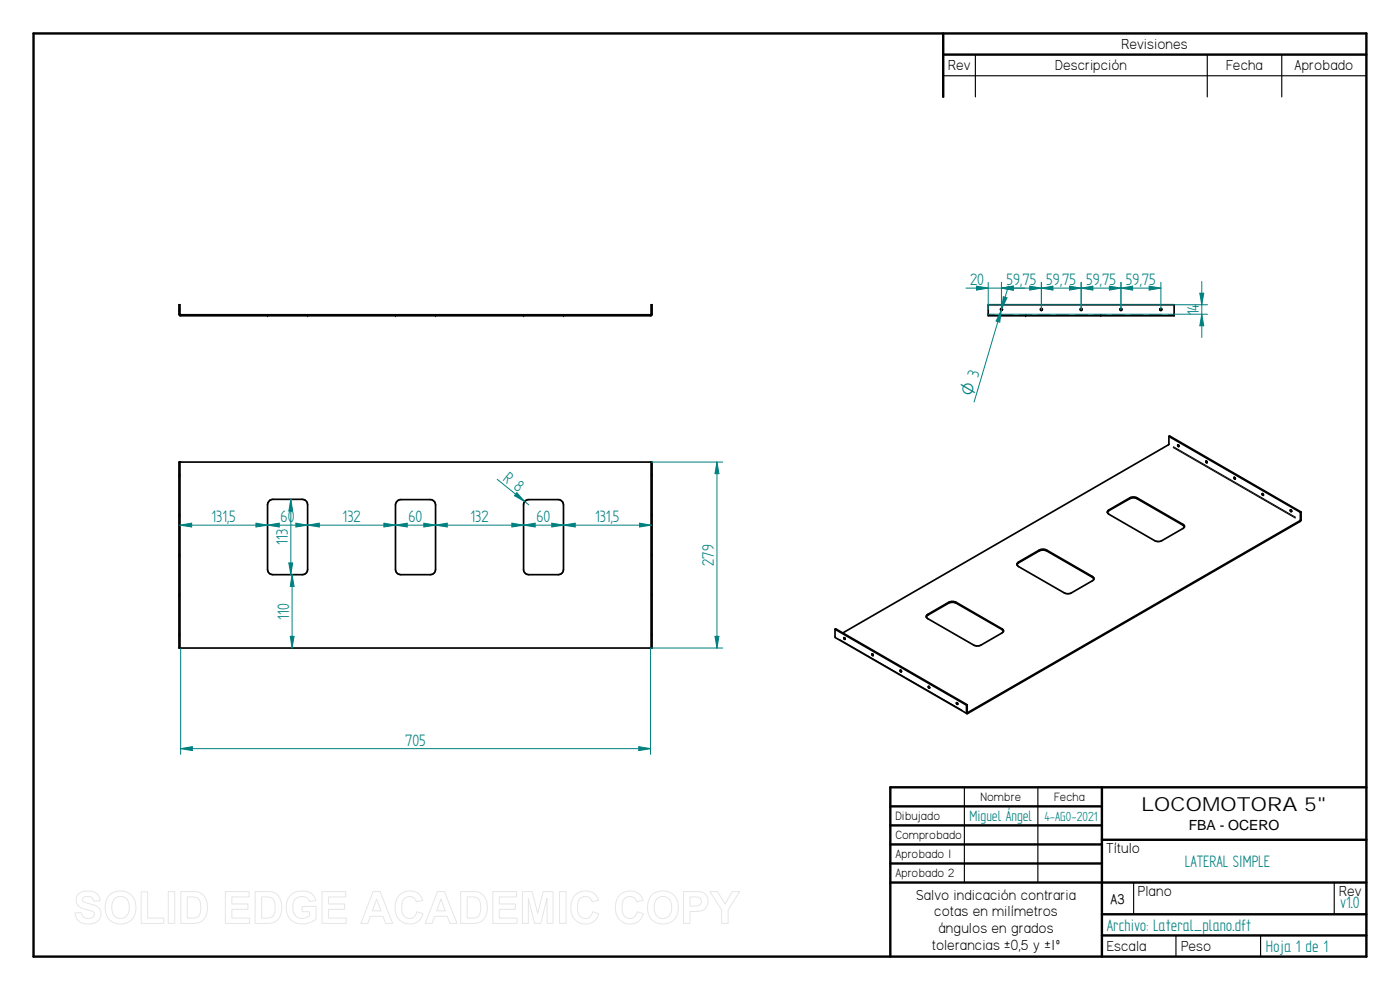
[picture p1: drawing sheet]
<svg xmlns="http://www.w3.org/2000/svg" width="420mm" height="297mm" viewBox="0 0 420 297" stroke-linecap="round" stroke-linejoin="round" font-family="sans-serif">
<g fill="none" stroke="#000" stroke-width=".72">
<path d="M10.1 10h400v277h-400zM283.1 10v19.1M283.1 16.4h127M330.7 236.2v50.8M410.1 236.2h-142.9v50.8M267.2 241.9h63.5M267.2 247.6h63.5M267.2 253.4h63.5M267.2 259.1h63.5M330.7 252h79.4M267.2 264.8h142.9M330.7 274.3h79.4"/>
<path d="M330.7 280.7h79.4"/>
</g>
<path d="M292.7 16.4v12.7M362.3 16.4v12.7M384.7 16.4v12.7M283.1 22.7h127M289.4 236.2v28.6M311.5 236.2v28.6M340.2 264.9v9.4M400.4 264.9v9.4M352.9 280.7v6.3M378.3 280.7v6.3" fill="none" stroke="#000" stroke-width=".34"/>
<g fill="none" stroke="#000" stroke-width=".3">
<path d="M53.7 93.2h.1M53.7 92.5h.1M53.9 93.2h.1M54 92.5h.1M80.3 94.7h.1M80.3 94.4v.2M92.3 94.7h.1M92.3 94.4v.2M118.7 94.7h.1M118.7 94.4v.2M130.7 94.7h.1M130.7 94.4v.2"/>
<path d="M157.1 94.7h.1M157.1 94.4v.2M169.1 94.7h.1M169.1 94.4v.2M195.4 92.5h.1M195.4 93.2h.1M195.6 93.2h.1M195.7 92.5h.1M296.6 94.4h1.8M300.3 94.4h3.7M305.9 94.4h3.7M307.8 94.7h.1"/>
<path d="M307.8 94.4v.2M311.5 94.4h3.7M317.1 94.4h3.6M322.7 94.4h3.6M328.2 94.4h3.7M330.4 94.7h.1M330.4 94.4v.2M333.8 94.4h3.7M339.4 94.4h3.7M345 94.4h3.6M350.6 94.4h1.8M352.1 134.3l36.6 21.1"/>
<path d="M352.2 134l36.6 21.2M53.7 142.9h.1M53.7 154.9h.1M53.7 142.3h.1M53.7 154.3h.1M53.9 142.9h.1M53.9 154.9h.1M54 142.3h.1M54 154.3h.1M195.4 142.3h.1M195.4 154.3h.1M195.4 142.9h.1"/>
<path d="M195.4 154.9h.1M195.6 142.9h.1M195.6 154.9h.1M195.7 142.3h.1M195.7 154.3h.1M332.8 153v.2M339 149.4v.2M341.3 149.4v.2M355 157.3v.3M53.7 166.8h.1M53.7 178.8h.1M53.7 166.2h.1"/>
<path d="M53.7 178.2h.1M53.9 166.8h.1M53.9 178.8h.1M54 166.2h.1M54 178.2h.1M195.4 166.2h.1M195.4 178.2h.1M195.4 166.8h.1M195.4 178.8h.1M195.6 166.8h.1M195.6 178.8h.1M195.7 166.2h.1"/>
<path d="M195.7 178.2h.1M305.6 168.7v.2M311.9 165.1v.2M314.1 165.1v.2M327.9 173v.2M53.7 190.7h.1M53.7 190.1h.1M53.9 190.7h.1M54 190.1h.1M195.4 190.1h.1M195.4 190.7h.1M195.6 190.7h.1"/>
<path d="M195.7 190.1h.1M252 191.9l36.7 21.2M278.5 184.3v.3M284.7 180.7v.3M287 180.7v.3M300.7 188.7v.2M290.3 213.7l.1 .1"/>
</g>
<g fill="none" stroke="#000" stroke-width=".51">
<path d="M53.7 91.4h.3v2.9l.2 .1h141l.2-.1v-2.9h.3v2.9l-.5 .4h-141l-.5-.4zM296.6 91.4h55.8v3.3h-55.8zM348.1 92.6h.5v.4h-.5zM53.7 138.6h142v55.8h-142zM54 138.6v55.8M195.4 138.6v55.8M350.8 130.9v2.3l-.2 .3-97.7 56.4M350.8 130.9l.2-.1 39.5 22.8M350.8 130.9l39.5 22.8M353.6 133.5l.3 .4M353.6 133.5h-.1v.3l.4 .1M362.1 138.3l.2 .4"/>
<path d="M362.1 138.3l-.2 .2v.2l.2 .2 .2-.2M81 150.1l.9-.3h8.8a1.61 1.61 0 0 1 1.6 1.6v19.5a1.55 1.55 0 0 1-1.5 1.5h-8.9a1.55 1.55 0 0 1-1.6-1.5v-19.5l.1-.5zM119 150.5l.8-.6h.5h8.8a1.61 1.61 0 0 1 1.6 1.6v19.4a1.55 1.55 0 0 1-1.5 1.5h-8.9a1.55 1.55 0 0 1-1.6-1.5v-19.4zM157.4 150.5l.8-.6h.5h8.8a1.61 1.61 0 0 1 1.6 1.6v19.4a1.55 1.55 0 0 1-1.5 1.5h-8.9a1.55 1.55 0 0 1-1.6-1.5v-19.4zM332.3 153.8l.5-.6 6.2-3.6 1.4-.2 .9 .2 13.7 8 .5 .5M332.5 153.2l6.5-3.8 .9-.3 1 .1 14.1 8.1 .5 .5v.3l-.5 .5-6.3 3.6-.9 .3-.9-.1-14.1-8.1-.5-.5zM370.5 143.3l.2 .3M370.5 143.3l-.1-.1v.4l.3 .2v-.2M379 148.1l.2 .4M379 148.1l-.3 .2 .1 .2h.4M387.4 153l.2 .4M387.4 153h-.1v.3l.3 .1"/>
<path d="M390.3 153.7v2.3l-.2 .3-99.7 57.5-.1-2.3M390.5 153.6v2.3l-.4 .6-99.7 57.6-.3-.1M390.5 153.6l-.2 .1M305.2 169.4l.4-.5 6.3-3.6 .8-.2h1l14.2 8.1 .4 .5M305.6 168.7l6.3-3.6 .8-.3 1 .1 14.2 8.1a.68 .68 0 0 1 .4 .6 .68 .68 0 0 1-.4 .6l-6.3 3.7-.9 .2h-.9l-14.2-8.1a.71 .71 0 0 1-.4-.7 .71 .71 0 0 1 .4-.6zM250.6 188.8l.1 2.5 39.4 22.8M250.6 188.8l39.5 22.8M250.6 188.8l.2-.1 39.5 22.8M253.4 191.3l.3 .4M253.4 191.3h-.1v.3l.3 .3 .1-.2M261.9 196.2l.2 .4M261.9 196.2l-.2 .1v.3h.4"/>
<path d="M278 185.1l.5-.5 6.2-3.6 .9-.3 .9 .1 14.2 8.1 .4 .5M278.2 184.5l6.5-3.8 .9-.2 .9 .1 14.2 8.1a.65 .65 0 0 1 .5 .6 .65 .65 0 0 1-.5 .6l-6.3 3.6-.8 .3-1-.1-14.1-8.1-.5-.5zM270.3 201.1l.2 .4M270.3 201.1h-.1v.3l.3 .1M278.8 206l.2 .3M278.8 206h-.2v.3h.4M287.2 210.9l.2 .3M287.2 210.9h-.2l.1 .3 .1 .1 .2-.1M290.1 211.6v2.4M290.3 211.5l-.2 .1"/>
<circle cx="300.5" cy="92.9" r=".31"/>
<circle cx="312.5" cy="92.9" r=".31"/>
<circle cx="324.5" cy="92.9" r=".31"/>
<circle cx="336.4" cy="92.9" r=".31"/>
</g>
<path d="M54.2 194.4v32M195.2 194.4v32M54.2 224.6l3.5-.6v1.2z" fill="none" stroke="#008080" stroke-width=".3"/>
<path d="M54.2 224.6l3.5-.6v1.2z" fill="#008080"/>
<path d="M191.7 224l3.5 .6-3.5 .6z" fill="none" stroke="#008080" stroke-width=".3"/>
<path d="M191.7 224l3.5 .6-3.5 .6z" fill="#008080"/>
<path d="M195.4 138.6h21.5M215.2 138.6l.6 3.5h-1.2zM195.4 194.4h21.5M54.2 224.6h141" fill="none" stroke="#008080" stroke-width=".3"/>
<path d="M215.2 138.6l.6 3.5h-1.2z" fill="#008080"/>
<path d="M214.6 190.9h1.2l-.6 3.5z" fill="none" stroke="#008080" stroke-width=".3"/>
<path d="M214.6 190.9h1.2l-.6 3.5z" fill="#008080"/>
<path d="M296.6 91.4h65.8M296.6 94.3h65.8M360.1 88h1.2l-.6 3.4zM215.2 138.6v55.8" fill="none" stroke="#008080" stroke-width=".3"/>
<path d="M360.1 88h1.2l-.6 3.4z" fill="#008080"/>
<path d="M360.7 94.3l.6 3.4h-1.2z" fill="none" stroke="#008080" stroke-width=".3"/>
<path d="M360.7 94.3l.6 3.4h-1.2z" fill="#008080"/>
<path d="M360.7 84.5v16.8M54 157.6l3.5-.6v1.1z" fill="none" stroke="#008080" stroke-width=".3"/>
<path d="M54 157.6l3.5-.6v1.1z" fill="#008080"/>
<path d="M76.8 157l3.5 .6-3.5 .5z" fill="none" stroke="#008080" stroke-width=".3"/>
<path d="M76.8 157l3.5 .6-3.5 .5z" fill="#008080"/>
<path d="M54 157.6h26.3M80.3 157.6l3.5-.6v1.1z" fill="none" stroke="#008080" stroke-width=".3"/>
<path d="M80.3 157.6l3.5-.6v1.1z" fill="#008080"/>
<path d="M88.8 157l3.5 .6-3.5 .5z" fill="none" stroke="#008080" stroke-width=".3"/>
<path d="M88.8 157l3.5 .6-3.5 .5z" fill="#008080"/>
<path d="M80.3 157.6h12M92.3 157.6l3.5-.6v1.1z" fill="none" stroke="#008080" stroke-width=".3"/>
<path d="M92.3 157.6l3.5-.6v1.1z" fill="#008080"/>
<path d="M115.2 157l3.5 .6-3.5 .5z" fill="none" stroke="#008080" stroke-width=".3"/>
<path d="M115.2 157l3.5 .6-3.5 .5z" fill="#008080"/>
<path d="M92.3 157.6h26.4M118.7 157.6l3.5-.6v1.1z" fill="none" stroke="#008080" stroke-width=".3"/>
<path d="M118.7 157.6l3.5-.6v1.1z" fill="#008080"/>
<path d="M127.2 157l3.5 .6-3.5 .5z" fill="none" stroke="#008080" stroke-width=".3"/>
<path d="M127.2 157l3.5 .6-3.5 .5z" fill="#008080"/>
<path d="M118.7 157.6h12M130.7 157.6l3.5-.6v1.1z" fill="none" stroke="#008080" stroke-width=".3"/>
<path d="M130.7 157.6l3.5-.6v1.1z" fill="#008080"/>
<path d="M153.6 157l3.5 .6-3.5 .5z" fill="none" stroke="#008080" stroke-width=".3"/>
<path d="M153.6 157l3.5 .6-3.5 .5z" fill="#008080"/>
<path d="M130.7 157.6h26.4M157.1 157.6l3.5-.6v1.1z" fill="none" stroke="#008080" stroke-width=".3"/>
<path d="M157.1 157.6l3.5-.6v1.1z" fill="#008080"/>
<path d="M165.6 157l3.5 .6-3.5 .5z" fill="none" stroke="#008080" stroke-width=".3"/>
<path d="M165.6 157l3.5 .6-3.5 .5z" fill="#008080"/>
<path d="M157.1 157.6h12M169.1 157.6l3.5-.6v1.1z" fill="none" stroke="#008080" stroke-width=".3"/>
<path d="M169.1 157.6l3.5-.6v1.1z" fill="#008080"/>
<path d="M191.9 157l3.5 .6-3.5 .5z" fill="none" stroke="#008080" stroke-width=".3"/>
<path d="M191.9 157l3.5 .6-3.5 .5z" fill="#008080"/>
<path d="M149.2 143.8l9.5 7.7M155.1 147.8l2.4 2.7-3.1-1.8zM169.1 157.6h26.3" fill="none" stroke="#008080" stroke-width=".3"/>
<path d="M155.1 147.8l2.4 2.7-3.1-1.8z" fill="#008080"/>
<path d="M87.3 149.8l.5 3.5h-1.1z" fill="none" stroke="#008080" stroke-width=".3"/>
<path d="M87.3 149.8l.5 3.5h-1.1z" fill="#008080"/>
<path d="M86.7 168.9h1.1l-.5 3.5z" fill="none" stroke="#008080" stroke-width=".3"/>
<path d="M86.7 168.9h1.1l-.5 3.5z" fill="#008080"/>
<path d="M87.3 149.8v22.6M87.1 190.9h1.2l-.6 3.5z" fill="none" stroke="#008080" stroke-width=".3"/>
<path d="M87.1 190.9h1.2l-.6 3.5z" fill="#008080"/>
<path d="M87.7 172.4l.6 3.5h-1.2z" fill="none" stroke="#008080" stroke-width=".3"/>
<path d="M87.7 172.4l.6 3.5h-1.2z" fill="#008080"/>
<path d="M301.1 89l1.1 .4-1.6 3.2zM302.6 85.9l-10.3 34.7M87.7 172.4v22" fill="none" stroke="#008080" stroke-width=".3"/>
<path d="M301.1 89l1.1 .4-1.6 3.2z" fill="#008080"/>
<path d="M300.5 93.1l-.5 3.5-1.1-.2z" fill="none" stroke="#008080" stroke-width=".3"/>
<path d="M300.5 93.1l-.5 3.5-1.1-.2z" fill="#008080"/>
<path d="M296.6 84.7v8.1M300.6 86.4l3.5-.5v1.1zM300.6 84.7v8.1" fill="none" stroke="#008080" stroke-width=".3"/>
<path d="M300.6 86.4l3.5-.5v1.1z" fill="#008080"/>
<path d="M293.1 85.9l3.5 .5-3.5 .6z" fill="none" stroke="#008080" stroke-width=".3"/>
<path d="M293.1 85.9l3.5 .5-3.5 .6z" fill="#008080"/>
<path d="M289.9 86.4h17.7M300.6 86.4l3.5-.5v1.1zM300.6 84.7v8.1M312.5 84.7v8.1" fill="none" stroke="#008080" stroke-width=".3"/>
<path d="M300.6 86.4l3.5-.5v1.1z" fill="#008080"/>
<path d="M309 85.9l3.5 .5-3.5 .6z" fill="none" stroke="#008080" stroke-width=".3"/>
<path d="M309 85.9l3.5 .5-3.5 .6z" fill="#008080"/>
<path d="M300.6 86.4h11.9M312.5 86.4l3.5-.5v1.1zM312.5 84.7v8.1M324.5 84.7v8.1" fill="none" stroke="#008080" stroke-width=".3"/>
<path d="M312.5 86.4l3.5-.5v1.1z" fill="#008080"/>
<path d="M321 85.9l3.5 .5-3.5 .6z" fill="none" stroke="#008080" stroke-width=".3"/>
<path d="M321 85.9l3.5 .5-3.5 .6z" fill="#008080"/>
<path d="M312.5 86.4h12M324.5 84.7v8.1M324.5 86.4l3.5-.5v1.1zM336.4 84.7v8.1" fill="none" stroke="#008080" stroke-width=".3"/>
<path d="M324.5 86.4l3.5-.5v1.1z" fill="#008080"/>
<path d="M332.9 85.9l3.5 .5-3.5 .6z" fill="none" stroke="#008080" stroke-width=".3"/>
<path d="M332.9 85.9l3.5 .5-3.5 .6z" fill="#008080"/>
<path d="M324.5 86.4h11.9M336.4 86.4l3.5-.5v1.1zM336.4 84.7v8.1M348.4 84.7v8.1" fill="none" stroke="#008080" stroke-width=".3"/>
<path d="M336.4 86.4l3.5-.5v1.1z" fill="#008080"/>
<path d="M344.9 85.9l3.5 .5-3.5 .6z" fill="none" stroke="#008080" stroke-width=".3"/>
<path d="M344.9 85.9l3.5 .5-3.5 .6z" fill="#008080"/>
<path d="M336.4 86.4h12" fill="none" stroke="#008080" stroke-width=".3"/>
<g fill="none" stroke="#e6e6e6" stroke-width=".3">
<path d="M23.5 268.3a4.5 4.5 0 0 1 6.2 .6l.3 1.4-1.9 .1a1.83 1.83 0 0 0-1.5-1.4 1.83 1.83 0 0 0-1.9 .9v.2a3.3 3.3 0 0 0 2.6 1.2 2.99 2.99 0 0 1 3 3.1 2.99 2.99 0 0 1-3.4 2.8 3.6 3.6 0 0 1-4.4-3.3l1.8-.1a2.1 2.1 0 0 0 1.8 1.8 2.1 2.1 0 0 0 2.3-1.3 1.39 1.39 0 0 0-1.5-1.2 5.4 5.4 0 0 1-3.8-1.9 2.66 2.66 0 0 1 .4-2.9zM32.9 268.6a4.8 4.8 0 0 1 5.8-.6 4.8 4.8 0 0 1 2 5.5 4.7 4.7 0 0 1-5.7 3.6 4.7 4.7 0 0 1-3.4-5.9l.4-1.3zM34.3 269.8a2.67 2.67 0 0 1 3.2-.5 2.67 2.67 0 0 1 1.3 2.9 2.7 2.7 0 0 1-2.6 3.4 2.7 2.7 0 0 1-2.6-3.4l.2-1.6zM42.4 267.6h1.9v7.9h4.8v1.6h-6.7zM50.5 267.5h1.9v9.6h-1.9zM54.3 267.5h3.5a4 4 0 0 1 4.4 4.4 4.2 4.2 0 0 1-4.3 5.2h-3.6zM56.2 269.1a4.5 4.5 0 0 1 3.3 .5 4.9 4.9 0 0 1-.2 5.5l-1 .3-2.1 .1zM67.6 267.5h7.1v1.6h-5.1v2.1h4.8v1.6h-4.8v2.7h5.3v1.6h-7.3zM76.6 267.5h3.5a4 4 0 0 1 4.5 4.4 4.2 4.2 0 0 1-4.4 5.2h-3.6zM78.5 269.1a4.5 4.5 0 0 1 3.3 .5 4.9 4.9 0 0 1-.2 5.5l-1 .3-2.1 .1zM87.1 268.7a5.1 5.1 0 0 1 7.1 .1l.6 1.4-1.9 .3a2.65 2.65 0 0 0-3.3-1.4 2.65 2.65 0 0 0-1.7 3.1 2.97 2.97 0 0 0 1.5 3.1 2.97 2.97 0 0 0 3.5-.6v-1.1h-2.2v-1.7h4.2v3.9a5.7 5.7 0 0 1-8.2-.6 5.8 5.8 0 0 1 .4-6.5zM96.6 267.5h7.1v1.6h-5.1v2.1h4.8v1.6h-4.8v2.7h5.3v1.6h-7.3z"/>
<path d="M112 267.5h2.1l3.7 9.6h-2.1l-.8-2.2h-3.7l-.8 2.2h-2.1zM113 269.7l1.3 3.6h-2.6zM119.8 268.6a4.2 4.2 0 0 1 7.1 1.5l-1.9 .5a2.25 2.25 0 0 0-2.7-1.6 2.25 2.25 0 0 0-1.7 2.6 3.4 3.4 0 0 0 1.5 3.9 2.25 2.25 0 0 0 3-1.9l1.8 .6a4.3 4.3 0 0 1-5 2.9 4.3 4.3 0 0 1-3.3-4.7l.4-2.4zM131.3 267.5h2.1l3.7 9.6h-2.1l-.8-2.2h-3.7l-.8 2.2h-2.1zM132.3 269.7l1.3 3.6h-2.5zM138.2 267.5h3.6a4 4 0 0 1 4.4 4.4 4.2 4.2 0 0 1-4.4 5.2h-3.6zM140.2 269.1a4.5 4.5 0 0 1 3.3 .5 4.9 4.9 0 0 1-.2 5.5l-1 .3-2.1 .1zM147.9 267.5h7.1v1.6h-5.2v2.1h4.9v1.6h-4.9v2.7h5.4v1.6h-7.3zM156.8 267.5h2.9l1.7 6.5 1.7-6.5h2.9v9.6h-1.8v-7.6l-1.9 7.6h-1.9l-1.8-7.6v7.6h-1.8zM167.9 267.5h2v9.6h-2zM172.5 268.6a4.2 4.2 0 0 1 7.1 1.5l-1.9 .5a2.25 2.25 0 0 0-2.6-1.6 2.25 2.25 0 0 0-1.8 2.6 3.4 3.4 0 0 0 1.6 3.9 2.25 2.25 0 0 0 3-1.9l1.8 .6a4.3 4.3 0 0 1-5 2.9 4.3 4.3 0 0 1-3.4-4.7l.4-2.4zM185.9 268.6a4.2 4.2 0 0 1 7.1 1.5l-1.9 .5a2.25 2.25 0 0 0-2.7-1.6 2.25 2.25 0 0 0-1.7 2.6 3.4 3.4 0 0 0 1.6 3.9 2.25 2.25 0 0 0 3-1.9l1.8 .6a4.3 4.3 0 0 1-5 2.9 4.3 4.3 0 0 1-3.4-4.7l.4-2.4z"/>
<path d="M195.7 268.6a4.8 4.8 0 0 1 5.8-.6 4.8 4.8 0 0 1 2 5.5 4.7 4.7 0 0 1-5.8 3.6 4.7 4.7 0 0 1-3.3-5.9l.4-1.3zM197.1 269.8a2.67 2.67 0 0 1 3.1-.5 2.67 2.67 0 0 1 1.4 2.9 2.7 2.7 0 0 1-2.6 3.4 2.7 2.7 0 0 1-2.7-3.4l.3-1.6zM205.1 267.5h3.1a3.6 3.6 0 0 1 3.9 1.4 3.1 3.1 0 0 1-.1 3.3 3.1 3.1 0 0 1-3.2 1.3h-1.7v3.6h-2zM207.1 269.1a3.9 3.9 0 0 1 3.1 .5 1.44 1.44 0 0 1 0 1.7 1.44 1.44 0 0 1-1.5 .6h-1.6zM213.1 267.5h2.2l2.3 3.7 2.2-3.7h2.2l-3.5 5.5v4.1h-1.9v-4.1z"/>
</g>
<text font-size="5.8" x="342.5" y="243.3">LOCOMOTORA 5&quot;</text>
<g font-size="5.6" fill="#008080">
<text x="291.1" y="85.6">20</text>
<text x="302" y="85.6">59,75</text>
<text x="314" y="85.6">59,75</text>
<text x="326" y="85.6">59,75</text>
<text x="337.9" y="85.6">59,75</text>
<text x="359.8" y="94.6" transform="rotate(-90 359.8 94.6)">14</text>
<text x="150.7" y="143.9" transform="rotate(39 150.7 143.9)">R 8</text>
<text x="63.5" y="156.7">131,5</text>
<text x="84.2" y="156.7">60</text>
<text x="102.8" y="156.7">132</text>
<text x="122.6" y="156.7">60</text>
<text x="141.2" y="156.7">132</text>
<text x="161" y="156.7">60</text>
<text x="178.6" y="156.7">131,5</text>
<text x="86.4" y="163.4" transform="rotate(-90 86.4 163.4)">113</text>
<text x="214.3" y="169.8" transform="rotate(-90 214.3 169.8)">279</text>
<text x="86.8" y="185.9" transform="rotate(-90 86.8 185.9)">110</text>
<text x="121.6" y="223.7">705</text>
<text x="355.6" y="260.3">LATERAL SIMPLE</text>
<text x="402.3" y="272.6">v1.0</text>
<text x="332.2" y="279.2">Archivo: Lateral_plano.dft</text>
<text x="379.8" y="285.6">Hoja 1 de 1</text>
</g>
<text font-size="5.4" fill="#008080" x="291.9" y="119.2" transform="rotate(-74 291.9 119.2)">O 3</text>
<text font-size="5.1" fill="#008080" x="290.9" y="246.4">Miguel Ángel</text>
<g font-size="4.9">
<text x="336.6" y="14.7">Revisiones</text>
<text x="284.6" y="21.1">Rev</text>
<text x="316.7" y="21.1">Descripción</text>
<text x="368" y="21.1">Fecha</text>
<text x="388.5" y="21.1">Aprobado</text>
<text x="332" y="256">Título</text>
<text x="274.9" y="269.9">Salvo indicación contraria</text>
<text x="341.5" y="268.8">Plano</text>
<text x="401.9" y="268.8">Rev</text>
<text x="280.4" y="274.9">cotas en milímetros</text>
<text x="281.6" y="280">ángulos en grados</text>
<text x="279.6" y="284.9">tolerancias ±0,5 y ±1º</text>
<text x="332.2" y="285.4">Escala</text>
<text x="354.4" y="285.4">Peso</text>
</g>
<text font-size="4.7" x="333.2" y="271.1">A3</text>
<text font-size="4.5" fill="#008080" x="313.4" y="246.3">4-AG0-2021</text>
<text font-size="4.2" x="356.8" y="249">FBA - OCERO</text>
<g font-size="4.1">
<text x="294.3" y="240.4">Nombre</text>
<text x="316.4" y="240.4">Fecha</text>
<text x="268.7" y="246.1">Dibujado</text>
<text x="268.7" y="251.8">Comprobado</text>
<text x="268.7" y="257.5">Aprobado 1</text>
<text x="268.7" y="263.2">Aprobado 2</text>
</g>
</svg>
